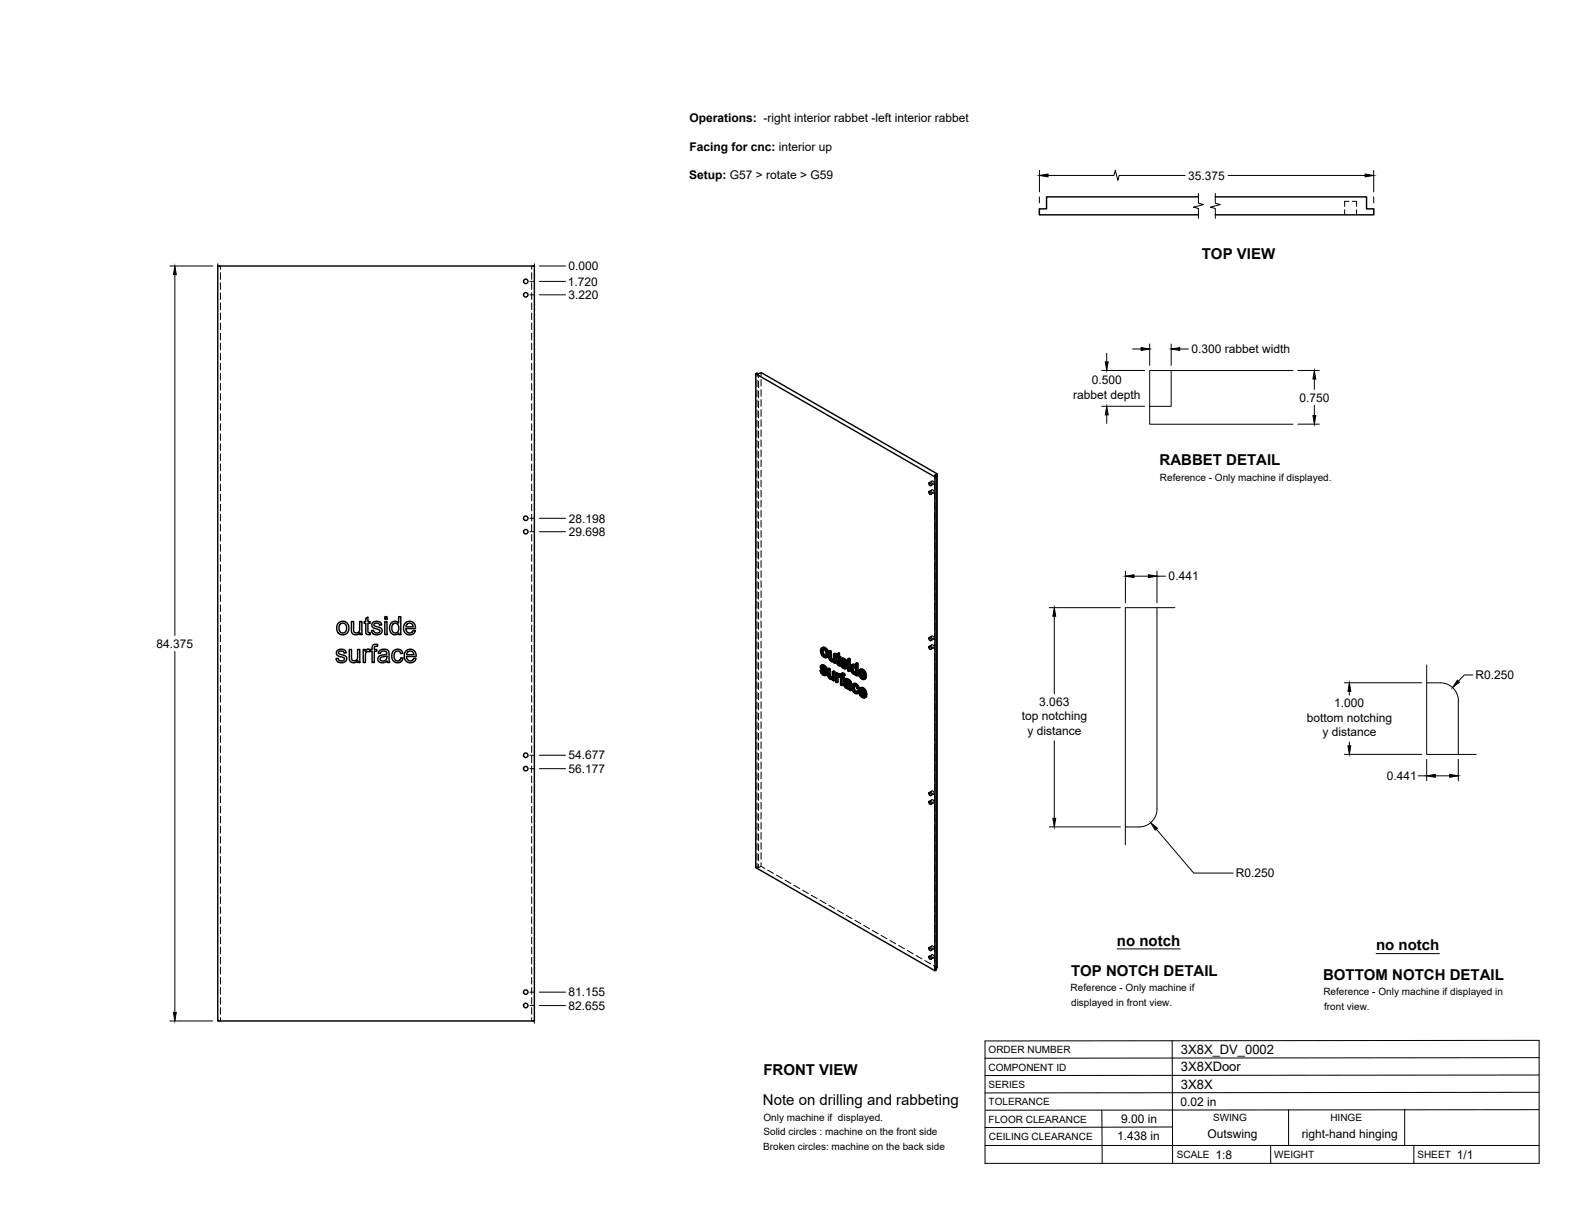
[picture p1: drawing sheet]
<svg xmlns="http://www.w3.org/2000/svg" width="559mm" height="432mm" viewBox="0 0 559 432" stroke-linecap="round" stroke-linejoin="round" font-family="sans-serif">
<!-- layer: Visible -->
<g fill="none" stroke="#000" stroke-width=".51">
<path d="M425.2 69.9h-53.9v4.2h-2.5v2.1h56.4M431.2 69.9h53.6v4.2h2.6v2.1h-56.2M77.3 94.4h112.3v267.8h-112.3zM268.1 132.6v175.2l63.6 36.6v-175.2M329.6 174.4l.6 .2 .2 .8-.7-.2zM329.6 171.3l.6 .2 .2 .8-.7-.2zM332.1 169l-.4 .2-63.6-36.6 .5-.2 .5 .3 .9-.5 62.5 35.9v175.2l-.4 .2M332.5 168.1l-.9 .6 .5 .3v175.2l-.4 .2M129.8 219.4l.7-.5v1.6h.8v.6h-.8v2.9l.3 .5h.5l.1 .6a1.14 1.14 0 0 1-1.3-.1 1.14 1.14 0 0 1-.3-1.2v-2.7h-.6v-.6h.6zM136.5 218.8h.8v.9h-.8zM119.7 230.8l.8-.4a1.7 1.7 0 0 1 2.4 1.2l-.8 .1a.93 .93 0 0 0-1-.9 .93 .93 0 0 0-.9 1.1l1 .4a1.53 1.53 0 0 1 1.8 1.8 2.03 2.03 0 0 1-2.1 1.1 2.03 2.03 0 0 1-1.7-1.5l.8-.1a1.08 1.08 0 0 0 1.1 1 1.08 1.08 0 0 0 1-1.1l-.4-.3a2.37 2.37 0 0 1-2.3-1.2zM120.2 220.9l.8-.4a2.33 2.33 0 0 1 2.8 2.8 2.33 2.33 0 0 1-3.7 1.3 2.95 2.95 0 0 1 .1-3.7z"/>
<path d="M120.6 221.5l.7-.4a1.73 1.73 0 0 1 1.7 1.8 1.73 1.73 0 0 1-1.7 1.7l-.3-.2a2.24 2.24 0 0 1-.4-2.9zM123.9 230.4h.8v2.6a1.14 1.14 0 0 0 1.2 1.5 1.14 1.14 0 0 0 1-1.6v-2.5h.8v4.7h-.7v-.7a1.64 1.64 0 0 1-2 .7 1.64 1.64 0 0 1-1.1-1.8zM124.7 220.5h.8v2.6a1.14 1.14 0 0 0 1.1 1.5 1.14 1.14 0 0 0 1-1.6v-2.5h.8v4.6h-.7v-.6a1.64 1.64 0 0 1-2 .7 1.64 1.64 0 0 1-1-1.8zM128.9 230.4h.7v.7a1.1 1.1 0 0 1 1.7-.5l.7-.2v-.4a1.33 1.33 0 0 1 .6-1.3 1.33 1.33 0 0 1 1.4 0l-.1 .6a.73 .73 0 0 0-1.1 .7v.4h.9v.7h-.9v4h-.8v-4h-.7v-.4l-.2 .6a.93 .93 0 0 0-1.1 0 .93 .93 0 0 0-.3 1l-.1 2.8h-.7zM132.2 221l.9-.5a1.7 1.7 0 0 1 2.3 1.2l-.7 .1a.96 .96 0 0 0-1-.8 .96 .96 0 0 0-.9 .9l.6 .4a1.95 1.95 0 0 1 2.2 1.3 1.94 1.94 0 0 1-1.9 1.6 1.94 1.94 0 0 1-1.9-1.4l.7-.2a1.08 1.08 0 0 0 1.2 1 1.08 1.08 0 0 0 1-1l-.4-.3a2.19 2.19 0 0 1-2.4-1.4zM134.5 231a2.17 2.17 0 0 1 3.5 .4l.3 3.7h-.8l-.2-.6a1.78 1.78 0 0 1-1.9 .7 1.78 1.78 0 0 1-1.4-1.6l.1-.2a1.76 1.76 0 0 1 1.7-1l.4-.1a.7 .7 0 0 0 1-.5 .7 .7 0 0 0-.8-.8 1.12 1.12 0 0 0-1.5 .9l-.7-.1zM135.1 233.3l2.1-.6a1.28 1.28 0 0 1-.7 1.7 1.28 1.28 0 0 1-1.6-.7zM136.5 220.5h.8v4.6h-.8zM138.8 221a1.73 1.73 0 0 1 2.6 .1v-2.3h.8v6.3h-.7v-.5l-.7 .5a2.21 2.21 0 0 1-2.3-.8 2.21 2.21 0 0 1-.2-2.4zM139.4 221.5l.4-.3a1.74 1.74 0 0 1 1.6 .9 1.74 1.74 0 0 1-.2 1.9 1.3 1.3 0 0 1-1.7 .4 1.3 1.3 0 0 1-.5-1.7zM139.6 231a1.96 1.96 0 0 1 3.3 .8l-.7 .1a1.29 1.29 0 0 0-1.7-.8 1.29 1.29 0 0 0-.7 1.8l.2 .8a1.17 1.17 0 0 0 1.2 .8 1.17 1.17 0 0 0 1-1.1l.8 .1-.4 .9a2.14 2.14 0 0 1-2.8 .4 2.14 2.14 0 0 1-.8-2.7zM143.8 221.1a2.14 2.14 0 0 1 2.5-.4 2.14 2.14 0 0 1 1.1 2.3h-3.4l.1 .7a1.3 1.3 0 0 0 1.3 .9 1.3 1.3 0 0 0 1.2-.9l.8 .1-.3 .6a2.32 2.32 0 0 1-3.3 .3 2.32 2.32 0 0 1-.3-3.2z"/>
<path d="M144 231a2.15 2.15 0 0 1 2.6-.4 2.15 2.15 0 0 1 1 2.3h-3.4l.2 .7a1.29 1.29 0 0 0 1.2 .9 1.29 1.29 0 0 0 1.2-.9l.8 .1-.3 .6a2.32 2.32 0 0 1-3.2 .3 2.32 2.32 0 0 1-.4-3.2zM144.4 221.4l1.3-.3a1.23 1.23 0 0 1 .9 1.3h-2.6zM144.7 231.4l1.2-.4a1.27 1.27 0 0 1 .9 1.3h-2.5zM291 237.9l.7 1.4 .8 .4 .5-.1M291.2 236.2l.6-.3 .7 .2 .6 .5 .4 .9-.5 .3-.1-.6M291.6 231.2v-.5a.92 .92 0 0 1 1.1 0 .92 .92 0 0 1 .4 1l-.2 1-.6 .1M291.6 237.7l-.6 .2 .4 .2M291.6 238.7l.5 .4 .4-.3M291.7 237.3l1 1 .5-.3M291.8 237.9l-.4 .2 .1 .4 .6-.1M291.8 235.9l-.6 .4-.1 .6 1.6 2.1M291.8 236.6l-.3 .4 .5-.2"/>
<path d="M291.8 232.2l.5 .6 .5-.3M291.9 238l.8 .9M292 236.7l.6 .7M292 236.3l.5 .4 .5-.2M292 230.9l-.4 .3v.4l.2 .6 .4-.3M292 236.8l.6 .8 .4 .2M292 236.8h-.5M292.1 235.9l-.8 .3M292.1 230.4l.1 1.4 .8 .8M292.1 237l-.4 .3-.2-.3M292.3 230l.9 .9 .5-.2M292.5 236.1l-.5 .2-.4-.1"/>
<path d="M292.5 236.7l.4 .5 .4-.2M292.7 239l-.2 .2-.4-.1M292.7 238.3l.3 .4 .5-.3M292.8 229.8l-.5 .2-.8-.1M292.9 237.7l.5 .6 .2 .7-.7 .7M293 238.7l.1 .5 .5-.3M293.1 239.2l-.1 .4 .5-.3M293.2 230.9l.4 1.4 .4-.3M293.4 233.1a1.7 1.7 0 0 1-2.2-1.6l-.1-1 .4-.6 .9-.3 .8 .5 .8 1.8-.1 1-.7 .4M293.6 232.3l-.2 .8 .5-.2M293.6 237.3l.5 .3 .4-.3M294.1 231.1l.4 .3 .5-.3"/>
<path d="M294.1 237.6v2.2l.5-.2M294.1 239.8l.2 .4 .4-.2M294.5 231.4v2.2l.5-.3M294.5 233.6l.2 .4 .5-.3M294.7 234l.3 .3 .5-.3M295 234.3l.4 .1M295.4 234.4l.2-.1zM295.7 234.1l-.7-.6v-2.4l-.5-.3-.4 .3 .1 2.7 .8 .9h.8M295.7 232.1l.5 .2 .4-.2M295.8 238.6v3l.4-.3v-3l-.4-.3-.5 .3v1.8l-.3 .5 .2-.1M295.8 234.7v.4l.4 .2M295.8 234.7l-.2 .1"/>
<path d="M296.2 232.3v3l.4-.2v-3l-.4-.3-.5 .3v2.1M296.2 238.3l-.4 .3-.5-.3M296.6 233l.3 .2 .2 2.6 .7 .5 .4-.2M296.9 232.4l-.3 .2 .3 .2v-.8l.9-.3v1.1l.5 .2v.4l-.5 .3v-.4M297.3 239.3v-.4l-.4-.2-.5 .3v3l.5 .2M297.3 239.9l-.3 .2-.1 .5 .4-.2M297.3 238.9l-.5 .3-.4-.2M297.4 239.9l-.1 2.1-.4 .2v-1.6M297.4 240l.5 .2M297.4 240l-.4 .1M297.4 232v1l.4-.2M297.4 233l.4 .3 .5-.3"/>
<path d="M297.4 239.4l.4 .4M297.6 239.1l-.8 .5v-.4M297.6 235.7l.2 .1M297.8 233.7v1.4l.3 .4M297.8 231.7l-.9 .3M297.8 233.7l-.4-.3v2.1l.5-.3M297.8 239.8v.4M297.8 239.9l-.1 .4M297.8 235.8l.1 .5M297.9 239.2l.3 .3M297.9 239.2l-.8 .2M297.9 235.4l-.5 .1"/>
<path d="M298.1 235.5l.7 1.4 .8 .4 .5-.1M298.1 235.5l-.6 .1M298.1 235.5h.1M298.1 235.7l-.3 .1M298.4 233.8l.5-.3 .7 .2 .6 .6 .4 .8-.5 .3-.1-.6M298.4 239.1l.8-.3 .6 .4-.1 .4-.4 .3 .1-.4M298.6 234.4h.5l1 1M298.7 235.3l-.6 .2 .4 .2M298.7 236.3l.5 .4 .5-.2M298.8 234.9l1 1 .5-.3M298.9 235.5l-.4 .2 .1 .4 .6-.1M298.9 234.3l-.3 .4 .5-.3"/>
<path d="M298.9 233.5l-.6 .4-.1 .6 1.6 2.1M298.9 238.8l-.6 .4-.1 .8-.4-.2 .4-.3M298.9 239.2l.5 .3 .4-.3M299 235.6l.8 .9M299.1 234.3l.6 .7M299.1 239.8l.5 .5v.4l-.4 .2v-.4M299.1 234l.6 .4 .4-.3M299.2 236.7l.5 .1M299.2 233.5l-.8 .3M299.3 234.6l-.5 .3-.2-.2M299.3 239.9l-.6-.3v.6l.4-.2M299.4 238.9l-.5 .3-.4-.1"/>
<path d="M299.6 233.7l-.5 .3-.4-.2M299.7 234.4l.3 .4 .4-.2M299.8 236.6l-.1 .2M299.8 235.9l.3 .4 .5-.3M300 235.3l.6 .7 .1 .6-.7 .7M300.1 236.3l.1 .5 .5-.3M300.2 236.8l-.1 .4 .5-.3M300.8 235l.4 .2 .5-.2M300.8 233.8l.4 .3 .5-.3M301.2 234.7l.5 .3v3l-.5 .2v-3M301.2 234.7l-.4 .3v3l.4 .2M301.2 234.1v.6l.5-.3v-.6l-.5-.2-.4 .2v.6l.4 .3"/>
<path d="M302.1 236l.9-.3 .6 .3M302.4 238.3l.5 .5 .4-.2M302.4 236.5l.7 .2 .5 .9-.1 1.1-.6 .1M302.5 236.5l-.3 .8M302.6 237l-.4 .3v.5l.2 .5 .5-.3M302.7 236.5l.1 1.4 .7 .8M302.7 235.7l-.5 .2a2.01 2.01 0 0 0 1.3 3.4l.1-.1M302.8 236.1l.5 .3M303.3 235.8l-.5 .3-.6-.2M303.6 235.4l.4 .3 .4-.3M303.6 239.2v.4l.4 .2M303.6 239.2l-.2 .1"/>
<path d="M304 235.7v4.1l.4-.2v-4.2l-.4-.2-.4 .2v1.5l-.3-.5 .3-.1M305.2 239.9l.6 .6 .4-.3M305.5 238.4l-.5 .2 1.5 .9-.6-1.2a.49 .49 0 0 0-.6-.2 .49 .49 0 0 0-.3 .5M305.5 238.1v.3l.8 .5M305.5 239.4l.9 .9M305.7 239.7l-.5 .2-.2-.9 1.9 1.2M305.8 237.8l.8 .9 .4-.3M306.2 237.5l-.4 .3-.9-.1M306.6 238.7l.3 1.3 .5-.2M329.6 229.4l.6 .2 .2 .8-.7-.2zM329.6 226.3l.6 .2 .2 .7-.7-.1zM294.3 240.2l.3 .3 .5-.2"/>
<path d="M294.6 240.5l.4 .1M295.3 240.4l-.7-.6-.1-2.5-.4-.2-.5 .2 .1 2.5 .7 1 .6 .3 .4-.2M295.4 240.9v.4l.4 .3M295.4 240.9l-.2 .1M297.8 240.2l.4 .2v2.6l.5 .2M298.7 240.2l.5 .3 .4-.2M299.1 240.9v2.1l-.4 .2v-2.6l.5 .3M299.6 242.4l.6-.3 1 .3M299.7 241.1l.9-.3 1.3 1 .3 3-.4 .2-.2-.4M299.9 242.9h.3a.76 .76 0 0 1 .7 .2 .76 .76 0 0 1 .2 .7M300 243.5l.4 .4 .4-.3M300 242.8l-.2 .3"/>
<path d="M300.1 242.1l-.7 .6 .2 .9 .8 .7h.8l.1 .5 .5 .2M300.2 242.9l-.4 .2 .1 .3 .5-.1M300.3 242.9l.2 .5 .6 .4M300.3 241.6l-.4 .1a.92 .92 0 0 1 1.3 1.1l-1.2-.4M300.3 241.6h.1M300.4 243.9l.4 .1M300.4 242.1l-.7 .2M300.5 240.8l-1 .5-.1 .2 .5 .4M300.6 241.3l.6 .4 .4-.3M300.8 244l.3-.1zM301.1 241l-.5 .3-.6-.2M301.2 241.7l.3 .4 .4-.3"/>
<path d="M301.5 242.1l.1 .4 .4-.2M301.6 242.5v2.1l.5-.3M302.5 242.8l.7-.4 .7 .3 .6 .6 .3 .9-.4 .2-.3-.9M302.6 244l.2 1 .5-.2M302.8 245l.6 .6 .4-.3M303.1 243.8l-.5 .2 .1-.4a.63 .63 0 0 1 .7-.4 .63 .63 0 0 1 .5 .7l.1 .3 .4 .2M303.1 243.2l.1 1.3 .8 .9M303.2 242.4l-.5 .3a2 2 0 0 0 .1 2.9l.6 .5h.7M303.4 242.9l.7 .6 .4-.2M303.8 242.6l-.4 .3-.7-.2M304 245.2l-.2 .5-.4-.1M304.7 245.4l-.6 .7 .6-.4"/>
<path d="M304.7 245.1l-.2-.1-.5 .2 .4 .3M305.4 246.5l.5 .6 .5-.3M305.6 244.9l-.4 .3 1.4 .8-.6-1.1a.48 .48 0 0 0-.5-.2 .48 .48 0 0 0-.3 .5M305.6 244.6v.3l.9 .5M305.7 245.9l.9 1M305.8 240.5l.4 .1M305.8 246.2l-.4 .3-.3-.9 2 1.1M305.9 244.3l.8 .9 .5-.2M305.9 247.1l.4 .1M306.3 244.1l-.4 .2-.9-.1M306.5 240.3l.4 .3 .5-.3M306.5 240.3l-.2 .2"/>
<path d="M306.6 246.8l.5 .4 .4-.3M306.6 246.8l-.2 .3M306.7 245.2l.4 1.4 .4-.3M306.8 240.1l-.3 .2M306.9 240l.5-.1v-.5l-.7-1.5-1-.6-.8 .4-.4 1.3 .6 1.4 1.1 .7 .5-.1 .2-.4M307 246.6l-.4 .2M307 240.1l.3 .5-.7 .4M307.1 246.6l.4-.2v-.4l-.7-1.6-.9-.5-.9 .3-.3 1.2 .4 1.3 1.2 1 .6-.2 .2-.3M307.1 246.7l.4 .2-.1 .3-.6 .4M329.6 284.4l.6 .1 .2 .8-.7-.1zM329.6 281.3l.6 .1 .2 .8-.7-.1zM329.6 339.4l.6 .1 .2 .8-.7-.1z"/>
<path d="M329.6 336.3l.6 .1 .2 .8-.7-.2z"/>
<circle cx="186.5" cy="99.8" r=".79"/>
<circle cx="186.5" cy="104.6" r=".79"/>
<circle cx="186.5" cy="183.9" r=".79"/>
<circle cx="186.5" cy="188.6" r=".79"/>
<circle cx="186.5" cy="272.7" r=".79"/>
<circle cx="186.5" cy="268" r=".79"/>
<circle cx="186.5" cy="356.8" r=".79"/>
<circle cx="186.5" cy="352" r=".79"/>
</g>
<!-- layer: Hidden -->
<g fill="none" stroke="#000" stroke-width=".35">
<path d="M477.1 74.4v1.8M478.6 71.4h-1.5v1.8M479.8 71.4h1.5v1.8M481.3 74.4v1.8M78.2 94.4v1.2M78.2 96.8v2.3M188.6 94.4v1.2M188.6 96.8v2.3M78.2 100.3v2.4M78.2 103.9v2.4M78.2 107.5v2.4M78.2 111v2.4"/>
<path d="M78.2 114.6v2.4M78.2 118.2v2.4M188.6 100.3v2.4M188.6 103.9v2.4M188.6 107.5v2.4M188.6 111v2.4M188.6 114.6v2.4M188.6 118.2v2.4M78.2 121.8v2.3M78.2 125.3v2.4M78.2 128.9v2.4M78.2 132.5v2.4"/>
<path d="M78.2 136v2.4M78.2 139.6v2.4M188.6 121.8v2.3M188.6 125.3v2.4M188.6 128.9v2.4M188.6 132.5v2.4M188.6 136v2.4M188.6 139.6v2.4M268.6 132.4v1.3M268.6 134.9v2.3M268.6 138.4v2.4M269.1 132.7v1.3"/>
<path d="M269.1 135.1v2.4M269.1 138.7v2.4M270 132.2v1.3M270 134.6v2.4M270 138.2v2.4M78.2 143.2v2.4M78.2 146.7v2.4M78.2 150.3v2.4M78.2 153.9v2.4M78.2 157.5v2.4M188.6 143.2v2.4M188.6 146.7v2.4"/>
<path d="M188.6 150.3v2.4M188.6 153.9v2.4M188.6 157.5v2.4M268.6 142v2.4M268.6 145.6v2.3M268.6 149.1v2.4M268.6 152.7v2.4M268.6 156.3v2.4M268.6 159.9v2.3M269.1 142.3v2.4M269.1 145.9v2.4M269.1 149.4v2.4"/>
<path d="M269.1 153v2.4M269.1 156.6v2.4M270 141.8v2.4M270 145.4v2.3M270 148.9v2.4M270 152.5v2.4M270 156.1v2.4M270 159.6v2.4M78.2 161v2.4M78.2 164.6v2.4M78.2 168.2v2.4M78.2 171.8v2.3"/>
<path d="M78.2 175.3v2.4M78.2 178.9v2.4M188.6 161v2.4M188.6 164.6v2.4M188.6 168.2v2.4M188.6 171.8v2.3M188.6 175.3v2.4M188.6 178.9v2.4M268.6 163.4v2.4M268.6 167v2.4M268.6 170.6v2.4M268.6 174.1v2.4"/>
<path d="M268.6 177.7v2.4M269.1 160.2v2.3M269.1 163.7v2.4M269.1 167.3v2.4M269.1 170.9v2.3M269.1 174.5v2.3M269.1 178v2.4M270 163.2v2.4M270 166.8v2.4M270 170.3v2.4M270 173.9v2.4M270 177.5v2.4"/>
<path d="M330.6 173.8a.58 .58 0 0 1 .7 .3 .58 .58 0 0 1-.3 .8l-.4-.5zM330.6 170.7a.56 .56 0 0 1 .7 .3 .56 .56 0 0 1-.3 .7l-.4-.4zM330.6 173.8l-1 .5M330.6 170.6l-1 .6M331.3 174.9l-1 .6M331.3 171.7l-1 .6M331.6 168.7v1.2M331.6 171.1v2.4M331.6 174.7v2.4M331.6 178.3v2.4M78.2 182.5v2.3M78.2 186.1v2.3"/>
<path d="M78.2 189.6v2.4M78.2 193.2v2.4M78.2 196.8v2.3M188.6 182.5v2.3M188.6 186.1v2.3M188.6 189.6v2.4M188.6 193.2v2.4M188.6 196.8v2.3M268.6 181.3v2.4M268.6 184.8v2.4M268.6 188.4v2.4M268.6 192v2.4"/>
<path d="M268.6 195.6v2.4M268.6 199.1v2.4M269.1 181.6v2.4M269.1 185.2v2.3M269.1 188.7v2.4M269.1 192.3v2.4M269.1 195.9v2.4M269.1 199.5v2.3M270 181.1v2.4M270 184.6v2.4M270 188.2v2.4M270 191.8v2.4"/>
<path d="M270 195.4v2.3M270 198.9v2.4M331.6 181.8v2.4M331.6 185.4v2.4M331.6 189v2.4M331.6 192.6v2.3M331.6 196.1v2.4M331.6 199.7v2.4M78.2 200.3v2.4M78.2 203.9v2.4M78.2 207.5v2.4M78.2 211.1v2.3"/>
<path d="M78.2 214.6v2.4M78.2 218.2v2.4M188.6 200.3v2.4M188.6 203.9v2.4M188.6 207.5v2.4M188.6 211.1v2.3M188.6 214.6v2.4M188.6 218.2v2.4M268.6 202.7v2.4M268.6 206.3v2.4M268.6 209.8v2.4M268.6 213.4v2.4"/>
<path d="M268.6 217v2.4M269.1 203v2.4M269.1 206.6v2.4M269.1 210.2v2.4M269.1 213.7v2.4M269.1 217.3v2.4M270 202.5v2.4M270 206.1v2.3M270 209.7v2.3M270 213.2v2.4M270 216.8v2.4M331.6 203.3v2.4"/>
<path d="M331.6 206.8v2.4M331.6 210.4v2.4M331.6 214v2.4M331.6 217.6v2.3M78.2 221.8v2.4M78.2 225.3v2.4M78.2 228.9v2.4M78.2 232.5v2.4M78.2 236.1v2.3M78.2 239.6v2.4M188.6 221.8v2.4M188.6 225.3v2.4"/>
<path d="M188.6 228.9v2.4M188.6 232.5v2.4M188.6 236.1v2.3M188.6 239.6v2.4M268.6 220.6v2.3M268.6 224.1v2.4M268.6 227.7v2.4M268.6 231.3v2.4M268.6 234.9v2.3M268.6 238.4v2.4M269.1 220.9v2.4M269.1 224.5v2.3"/>
<path d="M269.1 228v2.4M269.1 231.6v2.4M269.1 235.2v2.4M269.1 238.7v2.4M270 220.4v2.3M270 223.9v2.4M270 227.5v2.4M270 231.1v2.4M270 234.7v2.3M270 238.2v2.4M291.4 237.7l.4 .9M291.5 236.4l-.5 .2"/>
<path d="M291.6 236.1l-.5 .2M291.6 230.7l-.5 .2M291.6 237.7l.3 .3M291.6 236.9l-.5 .2M291.7 235.9l-.2 .8 .7 .9a1.11 1.11 0 0 1 .9 1.3h-.4l.4-.2M291.8 238.6l.7 .7 .8 .1M291.8 238.6l-.5 .2M291.9 237.8l-.1 .1M291.9 237.3l-.5 .3M291.9 232l.9 .9 .9 .1M291.9 232l-.4 .3M291.9 236.6h-.1"/>
<path d="M292 229.7l-.4 .8 .3 1.5M292.1 236.4l-.5 .2 .4-.2M292.2 230.2l-.1 .2M292.2 230.2l.8 .2 .5 .9v.9l-.5 .4M292.2 230.2l-.4 .2M292.5 236.5l-.5 .2a.33 .33 0 0 1 .2-.4 .33 .33 0 0 1 .4 .3l.5 .7 .4 .2M292.6 237.4l.3 .3M292.6 239.2l.4-.2-.9 .5M292.8 230.2l-.5 .3M292.8 232.9l-.5 .3M292.9 236.9l-.5 .2M293 238.4l-.5 .2"/>
<path d="M293.1 237.3l-.5 .3M293.1 239.5l-.5 .2M293.3 232.5l-.4 .3M293.3 230.8l-.4 .3M293.4 233.1l-.4 .3M293.6 231.8l-.5 .3M294.1 237.1l.2 2.8 .7 .8 .8-.1v.5l.4 .2M294.1 239.4l-.4 .3M294.3 239.9l-.5 .3M294.5 230.8l.2 3 1 .7 .5-.1v.4l.4 .3M294.5 233.2l-.4 .3M294.7 233.7l-.5 .2"/>
<path d="M295 234.1l-.5 .2M295.4 234.4l-.4 .3M295.8 238v1.9l-.1 .4-.4 .1M296 234.1l-.4 .3M296.1 234l-.5 .3 .3-.2M296.2 231.8v2l-.5 .3M296.2 234.8l-.4 .3M296.2 234.4l-.4 .3 .3-.2M296.9 238.7v3l.4 .3M297.1 232.3l-.2 .1M297.3 239.4l-.5 .2M297.4 231.8v.7l-.3-.2v.4l.3 .2v2.2l.2 .5 .7 .5-.2-.6"/>
<path d="M297.4 232.5l-.8 .5v-.4M297.4 232.9l-.5 .3M297.4 239.8l-.1 .1M297.5 235.3l-.5 .2M297.5 239.2l-.2 .1M297.5 239.7l-.4 .2M297.6 239.6l-.5 .3M297.6 235.6l-.4 .3M297.8 239.7l-.4 .2 .3-.3 .5 .4 .1-.3 .4 .4v2.6l.4 .3M297.8 233.2l-.4 .2M298 235.9l-.4 .3M298.3 233.4l-.5-.2v.5"/>
<path d="M298.3 239.6l-.5 .2M298.3 239.5h-.1M298.3 239.9l-.5 .3M298.3 239.7l-.5 .2M298.3 235.6l-.2 .1M298.3 236.1h-.1M298.5 235.3l.4 .9M298.6 234l-.4 .3M298.7 239.7l-.5 .3M298.7 233.7l-.5 .2M298.7 235.3l.3 .3M298.7 234.5l-.4 .2"/>
<path d="M298.7 239l-.4 .2M298.8 233.6l-.2 .7 .7 .9a1.13 1.13 0 0 1 .9 1.3h-.4l.4-.2M298.9 238.8l-.2 .9-.5-.2M298.9 236.2l.9 .8h.7M298.9 236.2l-.5 .3M299 235.4l-.1 .1M299 234.9l-.5 .3M299 234.2l-.1 .1M299.1 234.3a.33 .33 0 0 1 .2-.4 .33 .33 0 0 1 .4 .3l.5 .8 .4 .1M299.1 234l-.4 .3M299.2 234l-.5 .3M299.2 239.4l-.5 .2"/>
<path d="M299.5 239.4l-.5 .3M299.6 234.1l-.5 .3M299.7 236.9l-.5 .2M299.7 235l.3 .3M299.7 239.6l-.5-.2-.1 .4M300 234.5l-.4 .2M300.1 236.6l-.4 .2 .4-.2M300.1 236l-.4 .2M300.2 235l-.5 .2M300.2 237.1l-.5 .2M301.2 234.7v3l.5 .3M301.2 233.6v.5l.5 .3"/>
<path d="M301.2 237.7l-.4 .3M301.2 234.1l-.4 .3M302.2 236.8l-.5 .2M302.3 236l-.4 .3M302.3 237.7l-.4 .2M302.5 235.8l-.3 .5v1a1.46 1.46 0 0 0 1.8 1.7v.3l.4 .3M302.7 238.5l-.4 .2M302.8 236.3l-.1 .2M302.8 236.3l.7 .1 .5 .9v1.1l-.5 .3M302.8 236.3l-.3 .2M302.9 236.2l-.5 .3M303.3 239l-.4 .2"/>
<path d="M303.3 236.3l-.4 .2M303.7 236.2l-.1 .1M303.8 238.6l-.4 .2M303.8 236.9l-.4 .2M304 235.2v1.4l-.4-.6M304 236.6l-.4 .3M304 239.3l-.4 .3M304 239l-.4 .2M304 237.9l-.4 .2M305 238.4l-.5 .3M305.3 239.7l-.4 .3M305.3 237.4l-.3 .7 .3 1.6 .9 1 .9 .1"/>
<path d="M305.4 238.8l-.4 .2M305.5 239.4l-.1-.6 2 1.1M305.7 237.9l-.2 .2M305.7 237.9l.8 .3 .4 1-.6-.3M305.7 237.9l-.5 .2M306.2 237.9l-.4 .3M306.7 238.5l-.4 .3M306.9 239.2l-.4 .3M330.6 228.8a.56 .56 0 0 1 .7 .3 .56 .56 0 0 1-.3 .7l-.4-.4zM330.6 225.7a.56 .56 0 0 1 .7 .3 .56 .56 0 0 1-.3 .7l-.4-.4zM330.6 228.7l-1 .6M330.6 225.6l-1 .6"/>
<path d="M331.3 229.8l-1 .6M331.3 226.7l-1 .6M331.6 221.1v2.4M331.6 224.7v2.4M331.6 228.3v2.4M331.6 231.8v2.4M331.6 235.4v2.4M331.6 239v2.4M78.2 243.2v2.4M78.2 246.8v2.4M78.2 250.3v2.4M78.2 253.9v2.4"/>
<path d="M78.2 257.5v2.4M188.6 243.2v2.4M188.6 246.8v2.4M188.6 250.3v2.4M188.6 253.9v2.4M188.6 257.5v2.4M268.6 242v2.4M268.6 245.6v2.3M268.6 249.2v2.3M268.6 252.7v2.4M268.6 256.3v2.4M268.6 259.9v2.3"/>
<path d="M269.1 242.3v2.4M269.1 245.9v2.4M269.1 249.4v2.4M269.1 253v2.4M269.1 256.6v2.4M270 241.8v2.4M270 245.4v2.4M270 248.9v2.4M270 252.5v2.4M270 256.1v2.4M270 259.7v2.3M294.6 240.3l-.5 .3"/>
<path d="M295 240.7l-.5 .2M295.4 240.4l-.2 .1M295.6 240.3l-.5 .3M295.7 240.2l-.4 .3M295.8 241.1l-.4 .2M295.8 240.6l-.4 .3M296.9 241.7l-.5 .3M298.7 242.7l-.5 .3M298.7 240.1l-.5 .3M299.1 240.4l-.4 .2M299.6 240.7l-.5-.3v.5M299.8 242.6l-.4 .2"/>
<path d="M299.9 241.3l-.5 .2M299.9 242.3l-.5 .2M300 242.1l-.2 .7 .2 .6 .9 .7h.8l.1 .4M300 243.4l-.4 .2M300.1 240.9l-.5 .2M300.1 240.9l-.2 .4 .4 .3a.81 .81 0 0 1 1-.1 .81 .81 0 0 1 .3 .9h-.4M300.2 242.9l.3-.3a.86 .86 0 0 1 1.1 1l-.5 .2M300.5 242.6l-.5 .3 .4-.2M300.5 241.3l-.4 .2M300.7 244l-.5 .2M301 241.4l-.5 .3M301.2 244.2l-.5 .2"/>
<path d="M301.4 243.7l-.4 .3M301.5 241.9l-.4 .2M301.6 243.6l-.5 .3 .2-.1M301.6 242.9l-.4 .3M301.6 242.5l-.4 .3M301.6 242.4l-.4 .3M301.7 244.1l-.5 .2M301.8 244.5l.4 .3M301.8 244.5l-.5 .3M302.6 243.5l-.4 .3M302.8 242.7l-.5 .3M302.9 244.9l-.4 .2"/>
<path d="M303 242.5l-.4 1 .3 1.4 .8 .8 .8 .2M303.1 243.2a.78 .78 0 0 1 1-.1 .78 .78 0 0 1 .3 .9l.4 .2M303.3 243l-.5 .3M303.8 245.7l-.4 .3M303.8 243l-.4 .3M304 245.4h.2M304.2 243.4l-.4 .3M304.2 245.4l-.4 .3M304.4 244l-.4 .2M304.5 245l-.3 .4M304.7 245.1l.2 .2-.2 .4M304.9 245.3l-.2 .1"/>
<path d="M305.1 245l-.4 .2M305.5 244l-.4 .8 .4 1.5 .9 .9 .8 .1M305.5 246.3l-.5 .2M305.6 245.3l-.5 .3M305.7 245.9l-.1-.6 1.9 1.1M305.8 244.4l-.2 .2M305.8 244.4l.9 .4 .3 1-.5-.4M305.8 244.4l-.4 .3M306.2 240.7l-.4 .2M306.3 244.5l-.4 .3M306.4 247.2l-.5 .3M306.4 240.3h.2"/>
<path d="M306.6 246.9h.2M306.7 240.3l-.4 .2 .3-.2M306.8 246.9l-.4 .2M306.9 245.1l-.5 .3M306.9 240l-.1 .1M307 240.8l-.5 .3M307 240.1l-.4 .2M307 245.8l-.4 .2M307 246.6h.1M307.1 247.4l-.4 .3M307.1 246.7l-.3 .2M331.6 242.6v2.3"/>
<path d="M331.6 246.1v2.4M331.6 249.7v2.4M331.6 253.3v2.4M331.6 256.8v2.4M78.2 261v2.4M78.2 264.6v2.4M78.2 268.2v2.4M78.2 271.8v2.4M78.2 275.3v2.4M78.2 278.9v2.4M188.6 261v2.4M188.6 264.6v2.4"/>
<path d="M188.6 268.2v2.4M188.6 271.8v2.4M188.6 275.3v2.4M188.6 278.9v2.4M268.6 263.4v2.4M268.6 267v2.4M268.6 270.6v2.4M268.6 274.2v2.3M268.6 277.7v2.4M269.1 260.2v2.4M269.1 263.7v2.4M269.1 267.3v2.4"/>
<path d="M269.1 270.9v2.4M269.1 274.4v2.4M269.1 278v2.4M270 263.2v2.4M270 266.8v2.4M270 270.4v2.4M270 273.9v2.4M270 277.5v2.4M331.6 260.4v2.4M331.6 264v2.4M331.6 267.6v2.3M331.6 271.1v2.4"/>
<path d="M331.6 274.7v2.4M331.6 278.3v2.3M78.2 282.5v2.4M78.2 286.1v2.3M78.2 289.6v2.4M78.2 293.2v2.4M78.2 296.8v2.3M188.6 282.5v2.4M188.6 286.1v2.3M188.6 289.6v2.4M188.6 293.2v2.4M188.6 296.8v2.3"/>
<path d="M268.6 281.3v2.4M268.6 284.9v2.4M268.6 288.4v2.4M268.6 292v2.4M268.6 295.6v2.4M268.6 299.1v2.4M269.1 281.6v2.4M269.1 285.2v2.3M269.1 288.7v2.4M269.1 292.3v2.4M269.1 295.9v2.4M269.1 299.5v2.3"/>
<path d="M270 281.1v2.4M270 284.6v2.4M270 288.2v2.4M270 291.8v2.4M270 295.4v2.4M270 298.9v2.4M330.6 283.8a.58 .58 0 0 1 .7 .3 .58 .58 0 0 1-.3 .7l-.4-.4zM330.6 280.7a.58 .58 0 0 1 .7 .3 .58 .58 0 0 1-.3 .7l-.4-.5zM330.6 283.7l-1 .6M330.6 280.6l-1 .6M331.3 284.8l-1 .6M331.3 281.7l-1 .6"/>
<path d="M331.6 281.9v2.3M331.6 285.4v2.4M331.6 289v2.4M331.6 292.6v2.3M331.6 296.1v2.4M331.6 299.7v2.4M78.2 300.4v2.3M78.2 303.9v2.4M78.2 307.5v2.4M78.2 311.1v2.3M78.2 314.6v2.4M78.2 318.2v2.4"/>
<path d="M188.6 300.4v2.3M188.6 303.9v2.4M188.6 307.5v2.4M188.6 311.1v2.3M188.6 314.6v2.4M188.6 318.2v2.4M268.6 307.6l.5 .3M268.6 302.7v2.4M268.6 306.3v1.3M268.6 307.6l-.5 .2M269.1 303v2.4M269.1 306.6v1.3"/>
<path d="M270 306.1v1.3l1.3 .7M270 302.5v2.4M270 307.4l-.9 .5M272.4 308.7l2 1.2M275.5 310.5l2 1.2M278.6 312.3l2 1.2M281.7 314.1l2 1.2M284.8 315.8l2 1.2M287.8 317.6l2.1 1.2M290.9 319.4l2.1 1.2M331.6 303.3v2.4M331.6 306.9v2.3"/>
<path d="M331.6 310.4v2.4M331.6 314v2.4M331.6 317.6v2.4M78.2 321.8v2.4M78.2 325.4v2.3M78.2 328.9v2.4M78.2 332.5v2.4M78.2 336.1v2.3M78.2 339.6v2.4M188.6 321.8v2.4M188.6 325.4v2.3M188.6 328.9v2.4"/>
<path d="M188.6 332.5v2.4M188.6 336.1v2.3M188.6 339.6v2.4M294 321.2l2.1 1.2M297.1 323l2.1 1.2M300.2 324.8l2.1 1.1M303.3 326.5l2.1 1.2M306.4 328.3l2.1 1.2M309.5 330.1l2.1 1.2M312.6 331.9l2.1 1.2M315.7 333.7l2.1 1.2M318.8 335.4l2.1 1.2"/>
<path d="M321.9 337.2l2.1 1.2M325 339l2.1 1.2M330.6 338.8a.56 .56 0 0 1 .7 .3 .56 .56 0 0 1-.3 .7l-.4-.5zM330.6 335.7a.56 .56 0 0 1 .7 .3 .56 .56 0 0 1-.3 .7l-.4-.5zM330.6 338.7l-1 .6M330.6 335.6l-1 .6M331.3 339.8l-1 .6M331.3 336.7l-1 .6M331.6 321.1v2.4M331.6 324.7v2.4M331.6 328.3v2.4M331.6 331.9v2.3"/>
<path d="M331.6 335.4v2.4M331.6 339v2.4M78.2 343.2v2.4M78.2 346.8v2.4M78.2 350.4v2.3M78.2 353.9v2.4M78.2 357.5v2.4M188.6 343.2v2.4M188.6 346.8v2.4M188.6 350.4v2.3M188.6 353.9v2.4M188.6 357.5v2.4"/>
<path d="M328.1 340.8l2.1 1.2M331.2 342.6l1.3 .7M331.6 342.6v1.3M331.6 343.9l.5 .3M332.1 343.5l-.5 .4M78.2 361.1v1.1M188.6 361.1v1.1"/>
</g>
<!-- layer: Reference -->
<g fill="none" stroke="#000" stroke-width=".35">
<path d="M368.8 69.9v2.1M368.8 74.1v2.1M487.4 69.9v2.1M487.4 74.1v2.1M77.3 93.6v.8h.8M188 99.8h1.6M189.6 93.6v.8h-.8M188 104.6h1.6M415.5 131.5v12.7h-7.6M458.7 131.5h-50.8v19h50.8M188 183.9h1.6M188 188.7h1.6"/>
<path d="M410.5 215.6v71.5a6.4 6.4 0 0 1-6.4 6.3h-4.8M416.9 215.6h-17.6v84.2M506.2 235.9v31.8h17.6M506.2 242.3a13 13 0 0 1 7.8 .7 6.3 6.3 0 0 1 3.4 5.6v19.1M188 268h1.6M188 272.7h1.6M188 356.8h1.6M188 352h1.6M77.3 361.5v.7h.8M188.8 362.2h.8v.9"/>
</g>
<!-- layer: Hidden Narrow -->
<path d="M292.5 237.9l-.4 .3M294.1 239l-.5 .2M294.5 232.7l-.4 .3M295.8 239.7l-.5 .2M296.2 233.4l-.5 .3M297.4 234.6l-.5 .3M298.7 239.4l-.5 .3M299.1 239.7h.1M299.7 235.5l-.5 .3M300.9 242.7l-.4 .3M301.6 243.1l-.4 .3" fill="none" stroke="#000" stroke-width=".35"/>
<!-- layer: Visible Narrow -->
<path d="M292.5 237.4l-.4 .2M294.5 239l-.4 .3M295 232.8l-.5 .2M297.8 234.9l-.4 .3M299.1 239.7l-.4 .3M299.7 235l-.5 .2M300.8 242.3l-.4 .2M302.1 242.7l-.5 .3M302.1 243.4l-.5 .3" fill="none" stroke="#000" stroke-width=".35"/>
<!-- layer: Titleblock -->
<g fill="none" stroke="#000" stroke-width=".36">
<path d="M349.5 369.3l196.6-.2v43.7h-196.6zM415.9 369.3l.1 43.5M546.1 375.3l-196.6 .2M390.9 393.9l.2 18.9M416 399.9l-66.5 .2M457.2 393.7v12.7M498.4 393.6v12.7M546.1 393.7l-196.3 .2M546.1 387.6l-196.6 .2M546.1 381.4l-196.6 .2M349.5 406.4h196.6M450.8 406.4v6.4"/>
<path d="M501.6 406.4v6.4"/>
</g>
<!-- layer: FD_Dimensions -->
<g fill="none" stroke="#000" stroke-width=".35">
<path d="M368.8 60.5v7.6M371.8 62.3h23.4l.5-1.8 .9 3.5 .5-1.7h23.4M435.7 62.3h48.6M487.4 60.5v7.6M60.3 94.4h15.2M62 97.4v128.1M191.4 94.4h9.2M191.4 99.8h9.2M191.4 104.6h9.2M390.9 131.4h15.2M392.7 125.3v3.1M401.8 123.8h3.1"/>
<path d="M407.9 122v7.7M415.5 122v7.7M418.6 123.8h3M460.5 131.4h7.6M466.3 134.5v3.7M390.9 144.1h15.2M392.7 147.2v3M460.5 150.5h7.6M466.3 143.8v3.6M191.4 183.9h9.2M191.4 188.7h9.2M372.3 215.6h25.2"/>
<path d="M374.1 218.7v27.5M399.3 202.6v11.2M402.3 204.4h5.1M410.5 202.6v11.2M410.5 204.4h3M62 231.1v128.1M522.6 239.5h-3.1l-2.1 2.2M477 242.3h27.4M478.7 245.3v1.3M191.4 268h9.2M191.4 272.7h9.2M374.1 262.8v27.5"/>
<path d="M477 267.7h27.4M478.7 263.3v1.3M503.1 275.3h3.1M506.2 269.4v7.7M509.2 275.3h5.1M517.4 269.4v7.7M372.3 293.4h25.2M410.3 294.2l13.2 15.6h14M191.4 352h9.2M191.4 356.8h9.2M60.3 362.2h15.2"/>
</g>
<g fill="#000" stroke="#000" stroke-width=".35">
<path d="M368.8 62.3l3-.6v1.1zM484.3 61.7l3.1 .6-3.1 .5zM62 94.4l.5 3h-1zM392.2 128.4h1l-.5 3zM404.9 123.3l3 .5-3 .5zM415.5 123.8l3.1-.5v1zM466.3 131.4l.5 3.1h-1zM392.7 144.1l.5 3.1h-1zM465.8 147.4h1l-.5 3.1zM374.1 215.6l.5 3.1h-1.1zM399.3 204.4l3-.5v1zM407.4 203.9l3.1 .5-3.1 .5z"/>
<path d="M478.7 242.3l.6 3h-1.1zM517.1 241.4l.7 .7-2.4 1.8zM478.2 264.6h1.1l-.6 3.1zM506.2 275.3l3-.5v1zM514.3 274.8l3.1 .5-3.1 .5zM373.5 290.3h1.1l-.5 3.1zM408.3 291.9l2.3 2-.7 .6zM61.5 359.2h1l-.5 3z"/>
</g>
<!-- layer: Break Lines -->
<path d="M425.2 68.6v3.5l1.8 .5-3.6 .9 1.8 .5v3.5M431.2 68.6v3.5l1.7 .5-3.4 .9 1.7 .5v3.5" fill="none" stroke="#000" stroke-width=".35"/>
<!-- layer: Notes -->
<path d="M396.3 336.7h22.5M488.2 338.3h22.5" fill="none" stroke="#000" stroke-width=".35"/>
<g font-size="5.3">
<text x="426.4" y="92.1">TOP VIEW</text>
<text x="411.4" y="165.1">RABBET DETAIL</text>
<text x="396.3" y="335.5">no notch</text>
<text x="488.2" y="337.2">no notch</text>
<text x="380" y="346.1">TOP NOTCH DETAIL</text>
<text x="469.4" y="347.5">BOTTOM NOTCH DETAIL</text>
<text x="270.9" y="381.4">FRONT VIEW</text>
<text x="270.7" y="392.2">Note on drilling and rabbeting</text>
</g>
<g font-size="4.6">
<text x="419" y="373.8">3X8X_DV_0002</text>
<text x="419" y="380.1">3X8XDoor</text>
<text x="419" y="386.2">3X8X</text>
</g>
<g font-size="4.3">
<text x="244.6" y="43.2">Operations: -right interior rabbet -left interior rabbet</text>
<text x="244.6" y="53.4">Facing for cnc: interior up</text>
<text x="244.5" y="63.6">Setup: G57 &gt; rotate &gt; G59</text>
<text x="421.6" y="63.7">35.375</text>
<text x="201.7" y="95.9">0.000</text>
<text x="201.4" y="101.3">1.720</text>
<text x="201.7" y="106.1">3.220</text>
<text x="422.7" y="125.3">0.300 rabbet width</text>
<text x="387.3" y="136.4">0.500</text>
<text x="380.7" y="141.5">rabbet depth</text>
<text x="461" y="142.5">0.750</text>
<text x="201.8" y="185.4">28.198</text>
<text x="201.8" y="190.2">29.698</text>
<text x="414.6" y="205.9">0.441</text>
<text x="55.5" y="229.8">84.375</text>
<text x="523.5" y="241">R0.250</text>
<text x="368.7" y="250.5">3.063</text>
<text x="473.3" y="251">1.000</text>
<text x="362.6" y="255.6">top notching</text>
<text x="463.6" y="256">bottom notching</text>
<text x="364.5" y="260.7">y distance</text>
<text x="469.2" y="261.1">y distance</text>
<text x="201.7" y="269.5">54.677</text>
<text x="201.7" y="274.2">56.177</text>
<text x="492" y="276.8">0.441</text>
<text x="438.4" y="311.3">R0.250</text>
<text x="201.7" y="353.5">81.155</text>
<text x="201.7" y="358.3">82.655</text>
<text x="418.8" y="392.4">0.02 in</text>
<text x="397.8" y="398.3">9.00 in</text>
<text x="396.3" y="404.3">1.438 in</text>
<text x="428.4" y="403.6">Outswing</text>
<text x="461.8" y="403.8">right-hand hinging</text>
<text x="431.3" y="411.1">1:8</text>
<text x="516.9" y="411.1">1/1</text>
</g>
<g font-size="3.5">
<text x="411.5" y="170.7">Reference - Only machine if displayed.</text>
<text x="379.9" y="351.7">Reference - Only machine if</text>
<text x="469.5" y="353.1">Reference - Only machine if displayed in</text>
<text x="380" y="356.8">displayed in front view.</text>
<text x="469.8" y="358.2">front view.</text>
<text x="350.8" y="373.6">ORDER NUMBER</text>
<text x="350.8" y="379.9">COMPONENT ID</text>
<text x="350.8" y="386.1">SERIES</text>
<text x="350.8" y="392.2">TOLERANCE</text>
<text x="270.9" y="397.7">Only machine if displayed.</text>
<text x="350.8" y="398.4">FLOOR CLEARANCE</text>
<text x="430.4" y="397.8">SWING</text>
<text x="472" y="397.7">HINGE</text>
<text x="270.8" y="407.9">Broken circles: machine on the back side</text>
<text x="270.9" y="402.8">Solid circles : machine on the front side</text>
<text x="350.8" y="404.4">CEILING CLEARANCE</text>
<text x="417.5" y="410.9">SCALE</text>
<text x="452.1" y="410.9">WEIGHT</text>
<text x="502.9" y="410.9">SHEET</text>
</g>
</svg>
